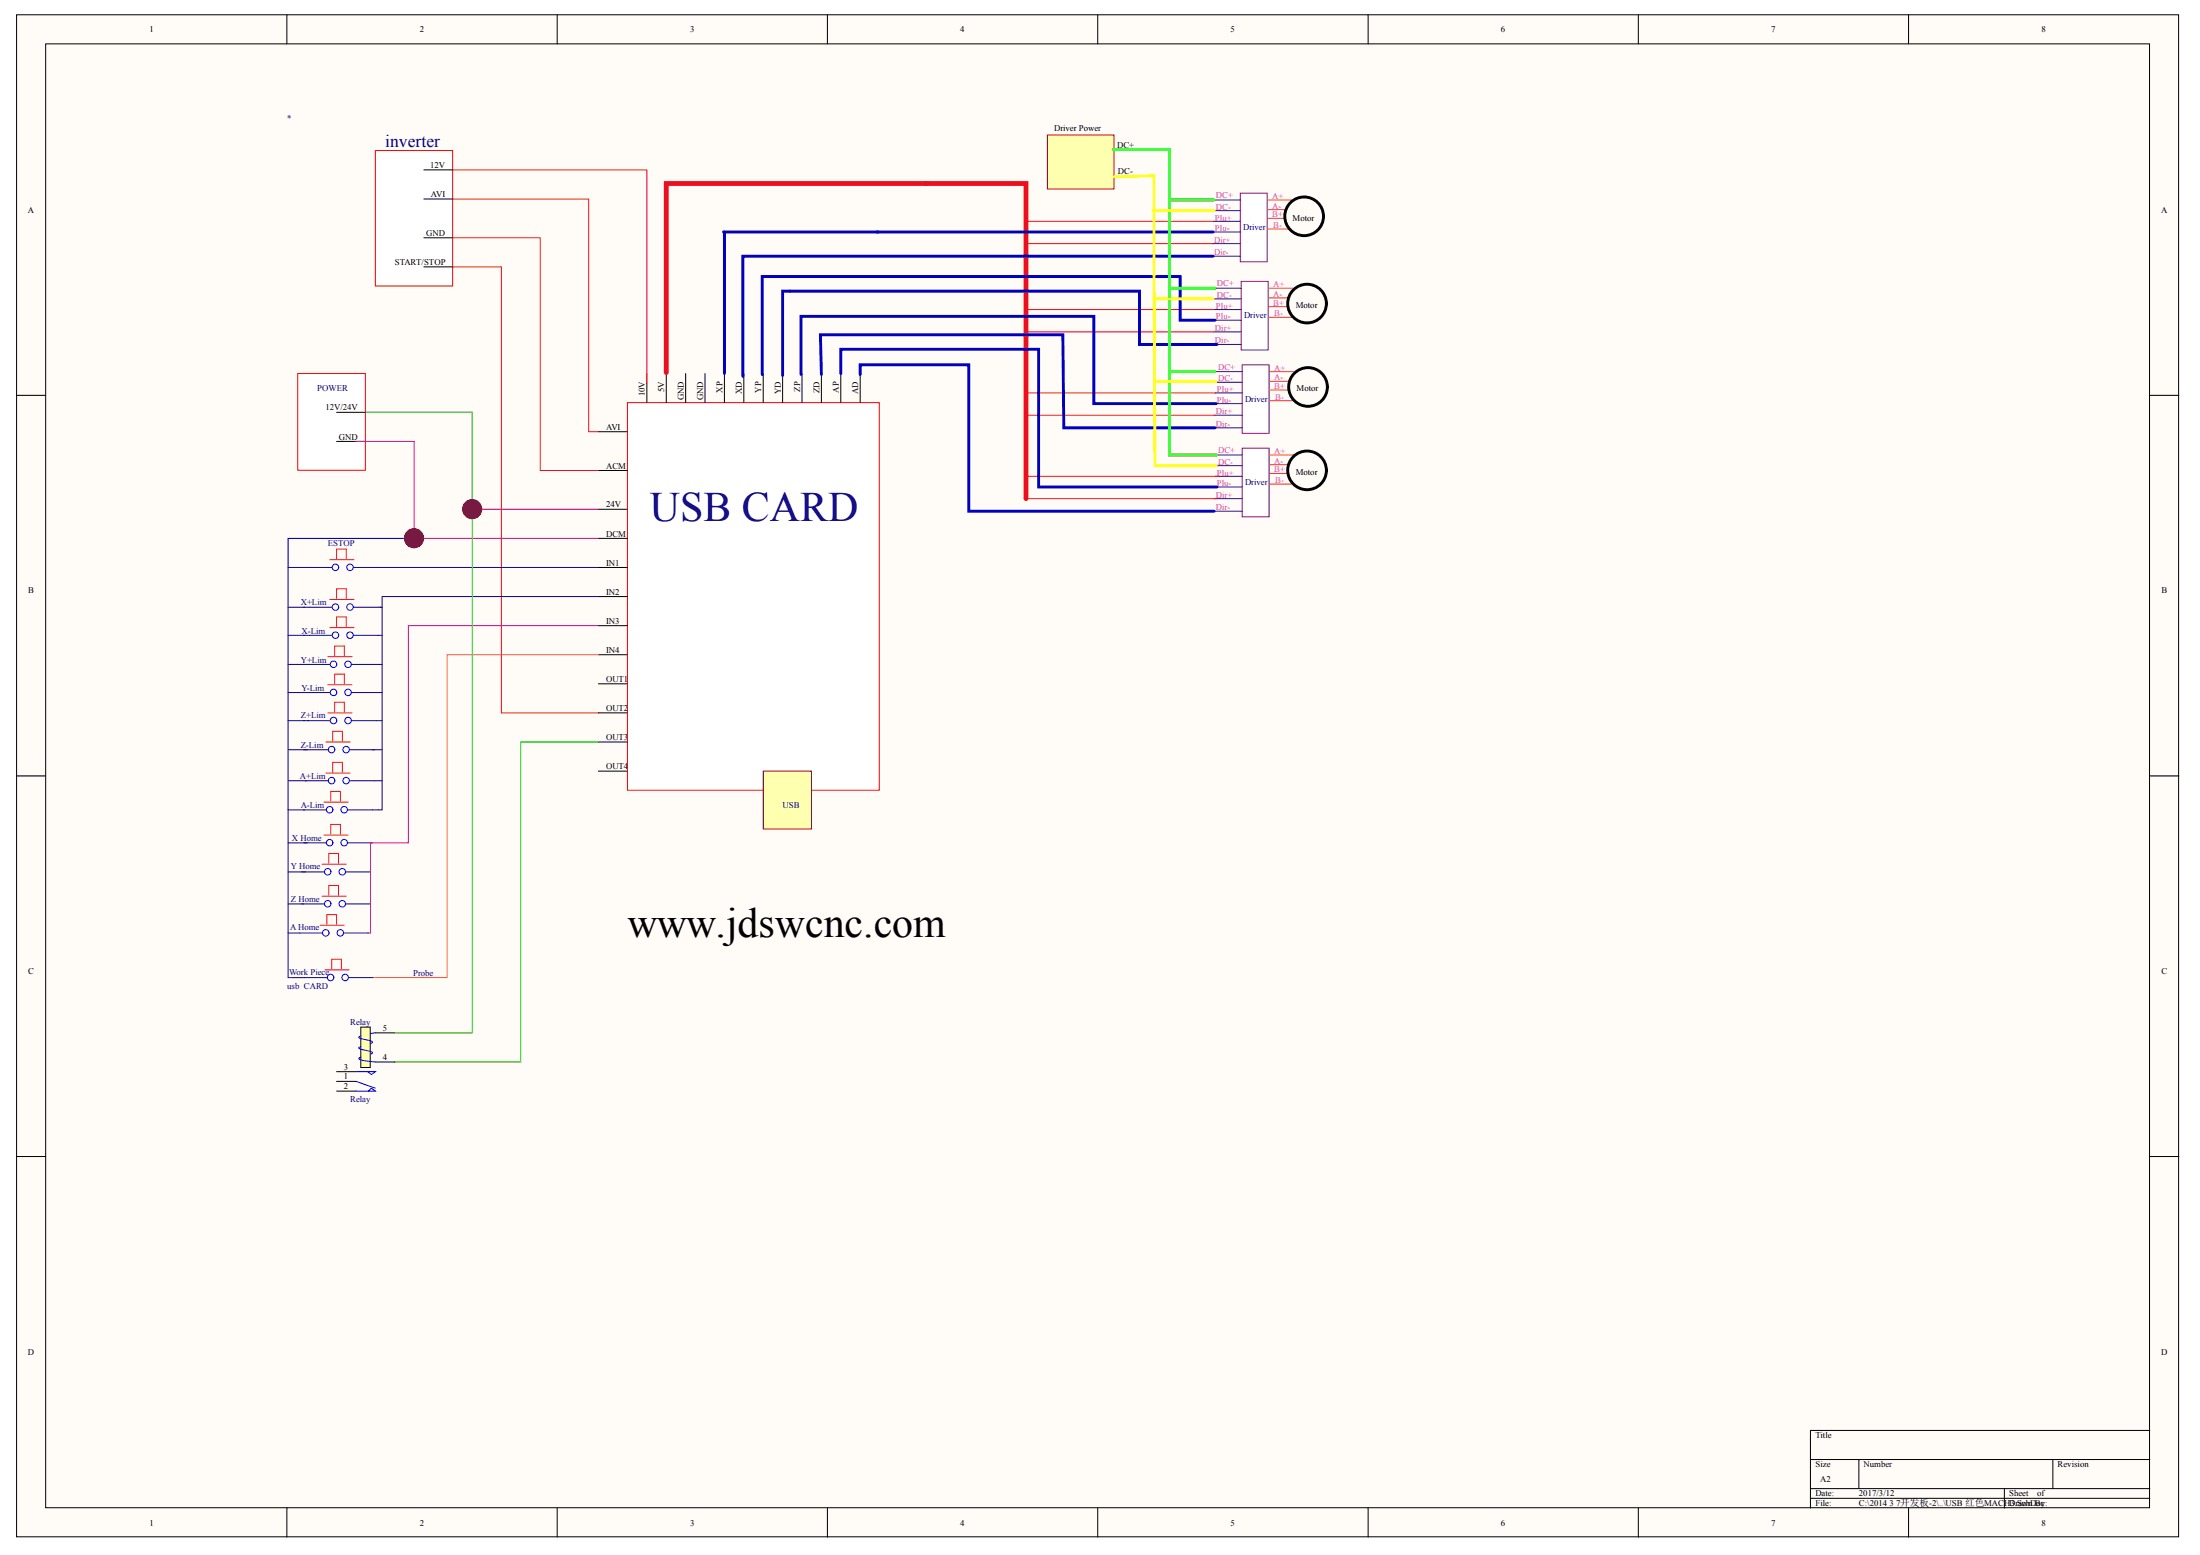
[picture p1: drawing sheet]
<svg xmlns="http://www.w3.org/2000/svg" width="297mm" height="210mm" viewBox="0 0 297 210" stroke-linecap="round" stroke-linejoin="round" font-family="sans-serif">
<g fill="#fffcf8" stroke="#000" stroke-width=".14">
<path d="M2.2 2h292v205.4h-292z"/>
<path d="M6.2 5.9h284v197.6h-284z"/>
</g>
<g fill="none" stroke="#000" stroke-width=".14">
<path d="M38.7 2v3.9M75.2 2v3.9M111.7 2v3.9M148.2 2v3.9M184.7 2v3.9M221.2 2v3.9M257.7 2v3.9M2.2 53.4h4M290.3 53.4h3.9M2.2 104.7h4M290.3 104.7h3.9M2.2 156.1h4"/>
<path d="M290.3 156.1h3.9M244.4 197h45.9M251 197v3.9M277.2 197v3.9M290.3 193.1h-45.9v10.5M38.7 203.6v3.9M75.2 203.6v3.9M111.7 203.6v3.9M148.2 203.6v3.9M184.7 203.6v3.9M221.2 203.6v3.9M244.4 200.9h45.9"/>
<path d="M244.4 202.3h45.9M257.7 203.6v3.9M270.6 200.9v2.7"/>
</g>
<path d="M84.7 54.3h34v52.4h-34z" fill="#fff" stroke="#f00" stroke-width=".14"/>
<g fill="none" stroke="#000" stroke-width=".14">
<path d="M80.8 58.3h3.9M87.3 50.4v3.9M90 50.4v3.9M92.6 50.4v3.9M95.2 50.4v3.9M97.8 50.4v3.9M100.4 50.4v3.9M103 50.4v3.9M105.7 50.4v3.9M108.3 50.4v3.9M110.9 50.4v3.9M113.5 50.4v3.9"/>
<path d="M116.1 50.4v3.9M80.8 68.7h3.9M80.8 72.7h3.9M80.8 76.6h3.9M80.8 63.5h3.9M80.8 80.5h3.9M80.8 84.5h3.9M80.8 88.4h3.9M80.8 92.3h3.9M80.8 96.2h3.9M80.8 100.2h3.9M80.8 104.1h3.9"/>
</g>
<path d="M103 104.1h6.6v7.8h-6.6z" fill="#ffffb0" stroke="#800000" stroke-width=".14"/>
<path d="M50.7 20.3h10.4v18.3h-10.4z" fill="#fff" stroke="#f00" stroke-width=".14"/>
<path d="M57.2 26.9h4M57.2 36h4M57.2 32.1h4M57.2 22.9h4" fill="none" stroke="#000" stroke-width=".14"/>
<path d="M61.2 22.9h26.1v28.8M61.2 26.9h18.3v31.4h1.3M61.2 32.1h11.7v31.4h7.9M61.2 36h6.5v60.2h13.1" fill="none" stroke="#ee0e22" stroke-width=".14"/>
<path d="M40.2 50.4h9.1v13.1h-9.1z" fill="#fff" stroke="#f00" stroke-width=".14"/>
<path d="M45.4 55.7h4M45.4 59.6h4" fill="none" stroke="#000" stroke-width=".14"/>
<path d="M48.1 59.6h7.8v13.1h24.9M49.4 55.7h14.4v13h17M80.8 84.5h-25.7v29.3h-5.1v12.1h-.4" fill="none" stroke="#c5008e" stroke-width=".14"/>
<g fill="none" stroke="#0c0087" stroke-width=".14">
<path d="M41.8 76.6h3M41.9 76.6h-3v32.7h5.1M47.8 76.6h33M38.9 82h5.9M38.9 85.8h5.9M38.9 89.7h5.6M38.9 93.5h5.6M38.9 97.3h5.6M47.5 89.7h4.1M47.5 93.5h4.1M47.5 97.3h4.1M47.8 82h3.7"/>
<path d="M47.8 85.8h3.8M51.3 82h.3v27.3h-4.6M80.9 80.5h-29.3v1.5M38.9 101.2h5.4M38.9 105.4h5.4M40.7 117.7h3M41 113.8h3M46.8 117.7h3.2M47 113.8h3.3M47.3 101.2h4.3M47.3 105.4h4.3M40.5 125.9h3"/>
<path d="M40.7 122h3M41.1 132h3M46.5 125.9h3.3M46.8 122h3.2M47.1 132h3.3"/>
</g>
<g fill="none" stroke="#00f" stroke-width=".14">
<circle cx="45.3" cy="76.6" r=".44"/>
<circle cx="47.3" cy="76.6" r=".44"/>
<circle cx="45" cy="97.3" r=".44"/>
<circle cx="45" cy="93.5" r=".44"/>
<circle cx="45" cy="89.7" r=".44"/>
<circle cx="45.3" cy="81.9" r=".44"/>
<circle cx="45.3" cy="85.7" r=".44"/>
<circle cx="47" cy="97.3" r=".44"/>
<circle cx="47" cy="93.5" r=".44"/>
<circle cx="47" cy="89.7" r=".44"/>
<circle cx="47.3" cy="81.9" r=".44"/>
<circle cx="47.3" cy="85.7" r=".44"/>
<circle cx="44.2" cy="117.7" r=".44"/>
<circle cx="44.5" cy="109.3" r=".44"/>
<circle cx="44.5" cy="113.8" r=".44"/>
<circle cx="44.8" cy="101.2" r=".44"/>
<circle cx="44.8" cy="105.4" r=".44"/>
<circle cx="46.2" cy="117.7" r=".44"/>
<circle cx="46.5" cy="109.3" r=".44"/>
<circle cx="46.5" cy="113.8" r=".44"/>
<circle cx="46.7" cy="101.2" r=".44"/>
<circle cx="46.7" cy="105.4" r=".44"/>
<circle cx="44" cy="125.9" r=".44"/>
<circle cx="44.2" cy="122" r=".44"/>
<circle cx="44.6" cy="131.9" r=".44"/>
<circle cx="45.9" cy="125.9" r=".44"/>
<circle cx="46.2" cy="122" r=".44"/>
<circle cx="46.6" cy="131.9" r=".44"/>
</g>
<g fill="none" stroke="#ee0e22" stroke-width=".14">
<path d="M44.5 75.6h3.3M45.4 75.4v-1.3h1.4v1.3M44.3 88.6h3.2M44.3 92.4h3.2M44.3 96.2h3.2M44.5 80.9h3.3M44.5 84.7h3.3M45.2 88.5v-1.3h1.3v1.3M45.2 92.3v-1.3h1.3v1.3M45.2 96.1v-1.3h1.3v1.3M45.4 80.8v-1.3h1.4v1.3M45.4 84.6v-1.3h1.4v1.3"/>
<path d="M43.5 116.7h3.3M43.7 108.3h3.3M43.7 112.7h3.3M44 100.2h3.3M44 104.3h3.3M44.4 116.5v-1.3h1.3v1.3M44.7 108.1v-1.3h1.3v1.3M44.7 112.6v-1.3h1.3v1.3M44.9 100v-1.3h1.3v1.3M44.9 104.2v-1.3h1.3v1.3M43.2 124.9h3.3M43.5 121h3.3"/>
<path d="M43.9 130.9h3.2M44.1 124.8v-1.3h1.3v1.3M44.4 120.8v-1.3h1.3v1.3M44.8 130.8v-1.3h1.3v1.3"/>
</g>
<path d="M38.9 109.3v16.6h1.6M38.9 117.7h2.4M38.9 113.8h2.6M38.9 122h2.1M39.6 132h1.5" fill="none" stroke="#11037f" stroke-width=".14"/>
<path d="M80.8 88.4h-20.4v43.6h-9.9" fill="none" stroke="#fd8300" stroke-width=".14"/>
<path d="M38.9 125.9v6.1h.7" fill="none" stroke="#30007b" stroke-width=".14"/>
<path d="M167.5 26.1h3.6v9.2h-3.6z" fill="#fff" stroke="#800080" stroke-width=".14"/>
<path d="M163.7 28.4h3.8M163.7 31.3h3.8M163.7 32.9h3.8M163.7 34.6h3.8M163.8 27h3.7M163.8 29.9h3.7" fill="none" stroke="#30007b" stroke-width=".14"/>
<path d="M171.1 27h3.3M171.1 28.3h2.5M171.1 29.5h2.4M171.1 30.9h2.9" fill="none" stroke="#de4f16" stroke-width=".14"/>
<path d="M167.6 38h3.6v9.2h-3.6z" fill="#fff" stroke="#800080" stroke-width=".14"/>
<path d="M163.9 38.9h3.7M163.8 40.3h3.8M163.8 43.2h3.8M163.8 44.8h3.8M163.8 46.5h3.8M163.9 41.8h3.7" fill="none" stroke="#30007b" stroke-width=".14"/>
<path d="M171.3 38.9h3.2M171.3 40.2h2.6M171.3 41.4h2.4M171.3 42.8h3.4" fill="none" stroke="#de4f16" stroke-width=".14"/>
<path d="M167.7 49.2h3.6v9.3h-3.6z" fill="#fff" stroke="#800080" stroke-width=".14"/>
<path d="M163.9 51.6h3.8M163.9 54.5h3.8M163.9 56.1h3.8M163.9 57.8h3.8M164.1 50.2h3.6M164.1 53h3.6" fill="none" stroke="#30007b" stroke-width=".14"/>
<path d="M171.4 50.2h3.3M171.4 51.5h2.7M171.4 52.6h2.5M171.4 54.1h3.4" fill="none" stroke="#de4f16" stroke-width=".14"/>
<path d="M167.7 60.5h3.6v9.3h-3.6z" fill="#fff" stroke="#800080" stroke-width=".14"/>
<path d="M163.9 62.9h3.8M163.9 65.7h3.8M163.9 67.3h3.8M163.9 69h3.8M164.1 61.4h3.6M164.1 64.3h3.6" fill="none" stroke="#30007b" stroke-width=".14"/>
<path d="M171.4 61.4h3.3M171.4 62.7h2.6M171.4 63.9h2.5M171.4 65.3h3.4" fill="none" stroke="#de4f16" stroke-width=".14"/>
<path d="M124.9 24.8h13.6v42.5M125.2 24.8h-35.2v25.5" fill="none" stroke="#ee0e22" stroke-width=".65"/>
<path d="M138.4 29.9h25.4M138.5 32.9h25.3M138.5 44.8h25.4M138.5 53h25.7M138.5 56.1h25.6M138.7 41.8h25.2M138.3 67.3h26M138.5 64.3h26.1" fill="none" stroke="#ee0e22" stroke-width=".14"/>
<path d="M97.7 31.3h66.1M97.8 31.3v19.1M106.6 39.3h47.2v7.2h10.5M106.7 39.3h-1v11.4M163.8 34.6h-63.5v16.2M108.2 50.6v-7.9h39.5v11.8h16.5M110.9 50.6l-.1-5.4h32.7l.1 12.6h20.5M113.5 50.4v-3.2h26.7v18.5h24.1M116.1 50.6v-1.4h14.7v19.8h33.1M164.1 43.2h-4.8v-5.9h-56.4v13.3" fill="none" stroke="#0000bf" stroke-width=".39"/>
<g fill="none" stroke="#000" stroke-width=".39">
<circle cx="176.1" cy="29.2" r="2.61"/>
<circle cx="176.5" cy="41" r="2.61"/>
<circle cx="176.6" cy="52.2" r="2.61"/>
<circle cx="176.5" cy="63.5" r="2.61"/>
</g>
<path d="M141.4 18.2h9v7.3h-9z" fill="#ffffb0" stroke="#800000" stroke-width=".14"/>
<path d="M150.3 20.2h7.6v41.2h6.4M157.9 38.9h6.2M157.9 27h6M157.9 50.2h6.2" fill="none" stroke="#0f0" stroke-width=".39"/>
<path d="M150.4 23.9l5.4-.2 .1 39.2h8.3M155.7 28.4h8.2M155.8 40.3h8M155.9 51.5h8.3M164.1 51.5v.1" fill="none" stroke="#ff0" stroke-width=".39"/>
<path d="M48.7 138.6h1.3v5.5h-1.3z" fill="#ffffb0" stroke="#000" stroke-width=".14"/>
<path d="M48.7 139.8l-.2 .1a.23 .23 0 0 0 .1 .3 .23 .23 0 0 0 .2 0h.1a2.55 2.55 0 0 1 1.4 .5l-.3 .2M50.7 139.4l-.7 .2M48.1 147.3h2.6l-.5-.4-.4 .4M48.1 144.7h2.6l-.5 .4-.6-.4M48.1 146l2.6 .9M48.7 142.7a.18 .18 0 0 0-.2 .2 .18 .18 0 0 0 .2 .2l2 .3M48.7 141.3l-.2 .1a.23 .23 0 0 0 .1 .2 .23 .23 0 0 0 .2 .1h.1a2.55 2.55 0 0 1 1.4 .4l-.3 .2" fill="none" stroke="#00f" stroke-width=".14"/>
<path d="M50.7 139.4h2.6M45.4 146h2.7M45.4 147.3h2.7M45.4 144.7h2.7M50.7 143.4h2.6" fill="none" stroke="#000" stroke-width=".14"/>
<path d="M49.4 55.7h14.4v83.7h-10.5M80.8 100.2h-10.5v43.2h-17" fill="none" stroke="#00bf00" stroke-width=".14"/>
<g fill="#800000" stroke="#800000" stroke-width=".14">
<circle cx="63.8" cy="68.7" r="1.29"/>
<circle cx="55.9" cy="72.7" r="1.29"/>
</g>
<path d="M55.9 72.7h-17v3.9" fill="none" stroke="#0000bf" stroke-width=".14"/>
<text font-size="5.7" fill="#000080" x="87.7" y="70.3">USB CARD</text>
<text font-size="5.7" x="84.7" y="126.4">www.jdswcnc.com</text>
<text font-size="2.4" fill="#000080" x="52" y="19.8">inverter</text>
<g font-size="1.2">
<text x="20.2" y="4.3">1</text>
<text x="56.7" y="4.3">2</text>
<text x="93.2" y="4.3">3</text>
<text x="129.7" y="4.3">4</text>
<text x="166.2" y="4.3">5</text>
<text x="202.7" y="4.3">6</text>
<text x="239.2" y="4.3">7</text>
<text x="275.7" y="4.3">8</text>
<text x="142.3" y="17.7">Driver Power</text>
<text x="58.1" y="22.7">12V</text>
<text x="150.8" y="19.9">DC+</text>
<text x="150.9" y="23.5">DC-</text>
<text x="3.8" y="28.8">A</text>
<text x="58.2" y="26.6">AVI</text>
<text x="174.5" y="29.8">Motor</text>
<text x="291.8" y="28.8">A</text>
<text x="53.3" y="35.8">START/STOP</text>
<text x="57.5" y="31.8">GND</text>
<text x="174.9" y="41.5">Motor</text>
<text x="87.1" y="53.5" transform="rotate(-90 87.1 53.5)">10V</text>
<text x="89.7" y="52.9" transform="rotate(-90 89.7 52.9)">5V</text>
<text x="97.5" y="53" transform="rotate(-90 97.5 53)">XP</text>
<text x="100.2" y="53.2" transform="rotate(-90 100.2 53.2)">XD</text>
<text x="102.8" y="53" transform="rotate(-90 102.8 53)">YP</text>
<text x="105.4" y="53.2" transform="rotate(-90 105.4 53.2)">YD</text>
<text x="108" y="52.9" transform="rotate(-90 108 52.9)">ZP</text>
<text x="110.6" y="53" transform="rotate(-90 110.6 53)">ZD</text>
<text x="113.3" y="53" transform="rotate(-90 113.3 53)">AP</text>
<text x="115.9" y="53.2" transform="rotate(-90 115.9 53.2)">AD</text>
<text x="175.1" y="52.8">Motor</text>
<text x="43.9" y="55.4">12V/24V</text>
<text x="45.8" y="59.3">GND</text>
<text x="81.8" y="58">AVI</text>
<text x="92.3" y="54.1" transform="rotate(-90 92.3 54.1)">GND</text>
<text x="94.9" y="54.1" transform="rotate(-90 94.9 54.1)">GND</text>
<text x="81.8" y="63.3">ACM</text>
<text x="174.9" y="64.1">Motor</text>
<text x="81.8" y="68.5">24V</text>
<text x="81.8" y="72.4">DCM</text>
<text x="81.8" y="76.4">IN1</text>
<text x="3.8" y="80.1">B</text>
<text x="81.8" y="80.3">IN2</text>
<text x="291.8" y="80.1">B</text>
<text x="81.8" y="84.2">IN3</text>
<text x="81.8" y="88.1">IN4</text>
<text x="81.8" y="92.1">OUT1</text>
<text x="81.8" y="96">OUT2</text>
<text x="81.8" y="99.9">OUT3</text>
<text x="81.8" y="103.8">OUT4</text>
<text x="3.8" y="131.5">C</text>
<text x="291.8" y="131.5">C</text>
<text x="51.7" y="143.1">4</text>
<text x="51.7" y="139.2">5</text>
<text x="46.4" y="145.7">1</text>
<text x="46.4" y="147">2</text>
<text x="46.4" y="144.4">3</text>
<text x="3.8" y="182.9">D</text>
<text x="291.8" y="182.9">D</text>
<text x="245.1" y="194.1">Title</text>
<text x="245.1" y="198.1">Size</text>
<text x="245.1" y="202">Date:</text>
<text x="245.1" y="203.3">File:</text>
<text x="245.7" y="200">A2</text>
<text x="251" y="202">2017/3/12</text>
<text x="251" y="203.3">C:\2014 3 7开发板-2\..\USB 红色MACH3.SchDoc</text>
<text x="251.6" y="198.1">Number</text>
<text x="271.3" y="202">Sheet</text>
<text x="271.3" y="203.3">Drawn By:</text>
<text x="275.1" y="202">of</text>
<text x="277.8" y="198.1">Revision</text>
<text x="20.2" y="205.9">1</text>
<text x="56.7" y="205.9">2</text>
<text x="93.2" y="205.9">3</text>
<text x="129.7" y="205.9">4</text>
<text x="166.2" y="205.9">5</text>
<text x="202.7" y="205.9">6</text>
<text x="239.2" y="205.9">7</text>
<text x="275.7" y="205.9">8</text>
</g>
<g font-size="1.2" fill="#000080">
<text x="38.8" y="16.4">*</text>
<text x="167.8" y="31.1">Driver</text>
<text x="168" y="43">Driver</text>
<text x="42.8" y="52.8">POWER</text>
<text x="168.1" y="54.2">Driver</text>
<text x="168.1" y="65.5">Driver</text>
<text x="44.3" y="73.7">ESTOP</text>
<text x="40.6" y="81.7">X+Lim</text>
<text x="40.6" y="89.4">Y+Lim</text>
<text x="40.7" y="85.6">X-Lim</text>
<text x="40.7" y="93.2">Y-Lim</text>
<text x="40.6" y="96.9">Z+Lim</text>
<text x="40.6" y="100.9">Z-Lim</text>
<text x="40.5" y="105.2">A+Lim</text>
<text x="39.4" y="113.5">X Home</text>
<text x="40.6" y="109.1">A-Lim</text>
<text x="105.7" y="109.1">USB</text>
<text x="39.3" y="117.3">Y Home</text>
<text x="39.2" y="125.6">A Home</text>
<text x="39.3" y="121.8">Z Home</text>
<text x="39" y="131.6">Work Piece</text>
<text x="55.8" y="131.7">Probe</text>
<text x="38.8" y="133.5">usb CARD</text>
<text x="47.3" y="138.4">Relay</text>
<text x="47.3" y="148.7">Relay</text>
</g>
<g font-size="1.2" fill="#f0f">
<text x="164" y="29.8">Plu+</text>
<text x="164.2" y="26.7">DC+</text>
<text x="164.2" y="28.3">DC-</text>
<text x="171.8" y="26.9">A+</text>
<text x="171.8" y="28.2">A-</text>
<text x="171.8" y="29.3">B+</text>
<text x="163.9" y="32.8">Dir+</text>
<text x="163.9" y="34.5">Dir-</text>
<text x="164" y="31.2">Plu-</text>
<text x="171.9" y="30.8">B-</text>
<text x="164.2" y="41.7">Plu+</text>
<text x="164.3" y="38.6">DC+</text>
<text x="164.3" y="40.2">DC-</text>
<text x="171.9" y="38.8">A+</text>
<text x="171.9" y="40.1">A-</text>
<text x="171.9" y="41.3">B+</text>
<text x="164" y="44.7">Dir+</text>
<text x="164" y="46.4">Dir-</text>
<text x="164.2" y="43.1">Plu-</text>
<text x="172" y="42.7">B-</text>
<text x="164.3" y="52.9">Plu+</text>
<text x="164.5" y="49.9">DC+</text>
<text x="164.5" y="51.5">DC-</text>
<text x="172" y="50">A+</text>
<text x="172" y="51.3">A-</text>
<text x="172" y="52.5">B+</text>
<text x="172.2" y="54">B-</text>
<text x="164.2" y="55.9">Dir+</text>
<text x="164.2" y="57.6">Dir-</text>
<text x="164.3" y="54.3">Plu-</text>
<text x="164.3" y="64.2">Plu+</text>
<text x="164.3" y="65.6">Plu-</text>
<text x="164.5" y="61.1">DC+</text>
<text x="164.5" y="62.8">DC-</text>
<text x="172" y="61.3">A+</text>
<text x="172" y="62.6">A-</text>
<text x="172" y="63.8">B+</text>
<text x="172.2" y="65.2">B-</text>
<text x="164.2" y="67.2">Dir+</text>
<text x="164.2" y="68.9">Dir-</text>
</g>
</svg>
